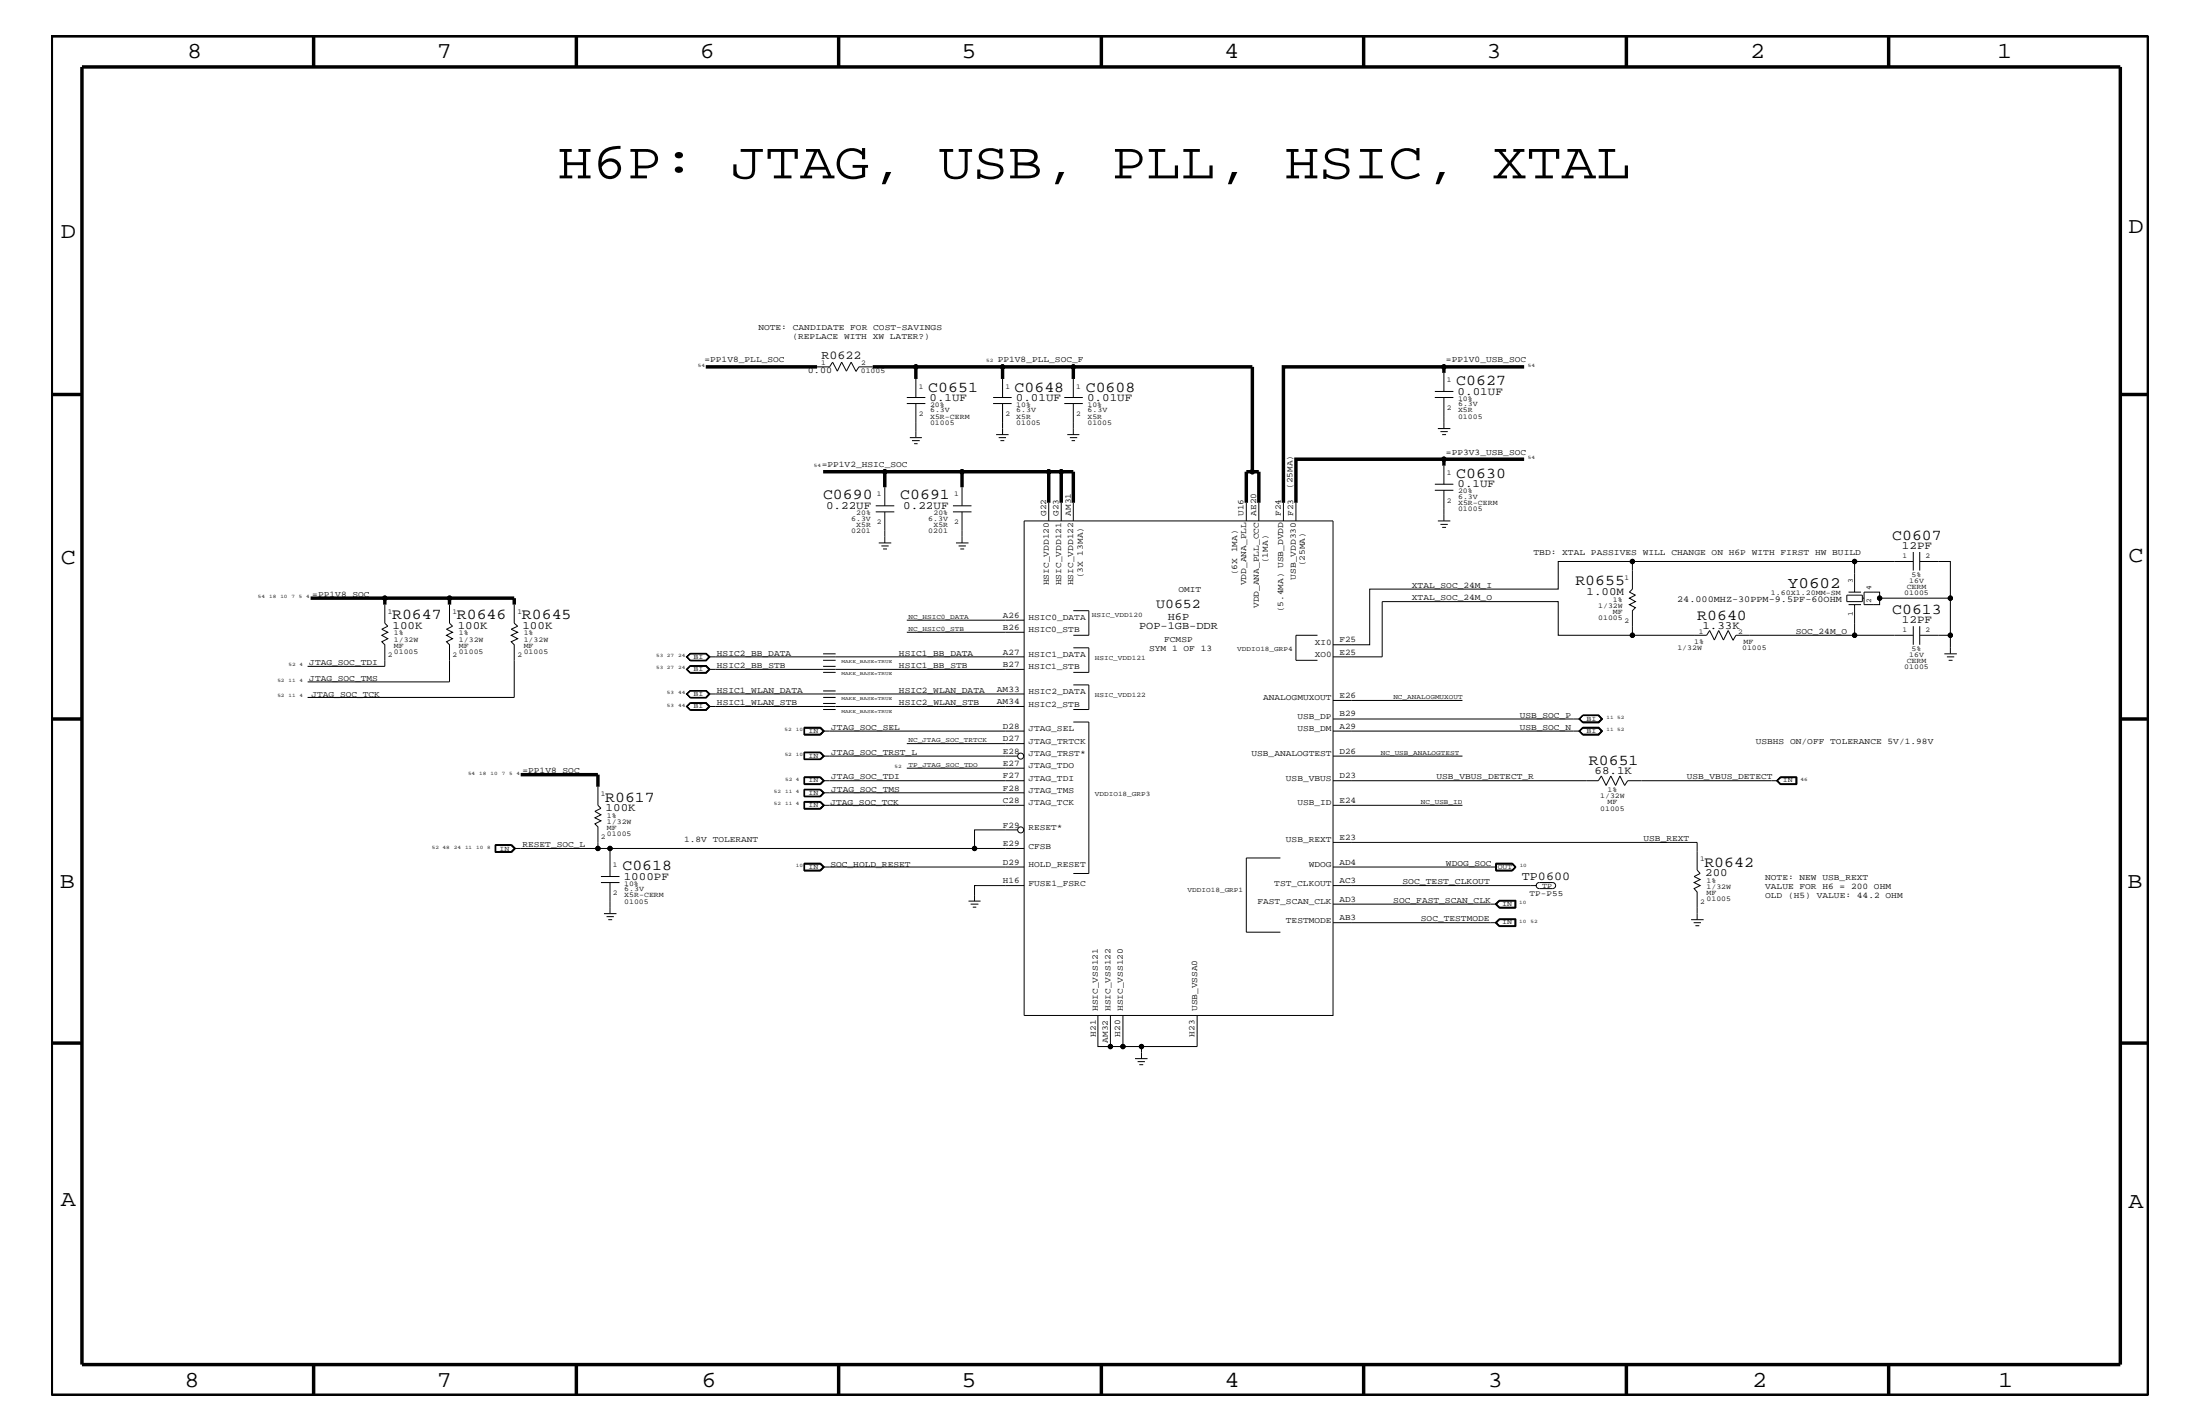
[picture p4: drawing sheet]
<svg xmlns="http://www.w3.org/2000/svg" width="432mm" height="279mm" viewBox="0 0 432 279" stroke-linecap="round" stroke-linejoin="round" font-family="sans-serif">
<g fill="none" stroke="#000" stroke-width=".2">
<path d="M160.4 72h2.4l.6-.9 .9 1.7 .9-1.7 .9 1.7 1-1.7 .9 1.7M171.3 72h-2.7l-.6 .9M178 79.2h3.6M178 78h3.6M179.8 74.4v3.6M179.8 79.2v6.7M194.9 79.2h3.7M194.9 78h3.7M196.8 74.4v3.6M196.8 79.2v6.1M208.9 78h3.6M208.9 79.2h3.6"/>
<path d="M210.7 74.4v3.6M210.7 79.2v6.1M281.6 78h3.7M281.6 76.8h3.7M283.4 73.2v3.6M283.4 78v6.1M171.9 99.2h3.6M173.7 95.6v3.6M178.6 85.9h2.3M179 86.5h1.5M179.4 87.1h.7M187 99.2h3.7"/>
<path d="M188.8 95.6v3.6M195.5 85.3h2.5M196 85.9h1.5M196.4 86.5h.7M205.8 98.7v3.5M208.3 98.7v3.5M209.5 85.3h2.3M210 85.9h1.4M210.3 86.5h.7M210.7 98.7v3.5M244.6 98.7v3.5M247.1 98.7v3.5"/>
<path d="M251.9 98.7v3.5M254.4 98.7v3.5M281.6 96.2h3.7M281.6 95h3.7M282.2 84.1h2.5M282.7 84.7h1.5M283.1 85.3h.7M283.4 91.4v3.6M283.4 96.2v6M75.5 118.6v3.7l.6 .6-1.2 .6 1.2 .6-1.2 .5 1.2 .7-1.2 .6 .6 .6v4.2h-15.1M88.2 118.6v3.7l.6 .6-1.2 .6 1.2 .6-1.2 .5 1.2 .7-1.2 .6 .6 .6v7.3h-27.8M100.9 118.6v3.7l.7 .6-1.3 .6 1.3 .6-1.3 .5 1.3 .7-1.3 .6 .6 .6v10.3h-40.5"/>
<path d="M171.9 100.4h3.6M172.5 106.5h2.4M173 107.1h1.4M173.3 107.7h.8M173.7 100.4v6.1M187 100.4h3.7M187.6 106.5h2.5M188.1 107.1h1.5M188.5 107.7h.7M188.8 100.4v6.1M201 102.2h60.6v97h-60.6zM210.7 119.8h3v4.8h-3"/>
<path d="M282.2 102.2h2.5M282.7 102.9h1.5M283.1 103.5h.7M320.4 110.2h55.1M362.5 116.8h3v1.2h-3zM362.8 118.6h2.5M362.8 116.2h2.5M364 118.6v6h11.5M364 110.2v6M365.5 117.4h.4M365.9 116.2h3v2.4h-3zM368.9 117.4h13.9"/>
<path d="M375.5 108.3v3.6M376.8 110.2h6v7.2M376.8 108.3v3.6M382.8 117.4v7.2M134.7 138.6l.8-.7h3.1l.8 .7-.8 .8h-3.1zM134.7 131.3l.8-.7h3.1l.8 .7-.8 .8h-3.1zM135.5 135.5l-.8 .7 .8 .7M135.5 135.5l-.7 .7 .7 .7M135.5 135.6l-.7 .6 .7 .6M135.5 135.6l-.6 .6 .6 .6M135.5 137.9l-.7 .7 .7 .7M135.5 128.2l-.8 .7 .8 .7"/>
<path d="M135.5 128.2l-.7 .7 .7 .7M135.5 128.3l-.7 .6 .7 .7M135.5 128.3l-.6 .6 .6 .7M135.5 130.7l-.7 .6 .7 .7M135.5 135.6h3l.6 .6h61.9M135.5 128.3h3l.6 .6h61.9M135.5 135.5h3.1l.8 .7-.8 .7h-3.1M135.5 128.2h3.1l.8 .7-.8 .7h-3.1M135.5 135.5h3.1l.7 .7-.7 .7h-3.1M135.5 137.9h3.1l.7 .7-.7 .7h-3.1M135.5 128.2h3.1l.7 .7-.7 .7h-3.1M135.5 130.7h3.1l.7 .6-.7 .7h-3.1"/>
<path d="M135.5 135.6h3.1l.6 .6-.6 .6h-3.1M135.5 137.9h3.1l.6 .7-.6 .7h-3.1M135.5 128.3h3.1l.6 .6-.6 .7h-3.1M135.5 130.7h3.1l.6 .6-.6 .7h-3.1M139.1 136.2l-.6 .6h-3M139.1 138.6l-.6 .6h-3l-.6-.6 .6-.6h3l.6 .6h61.9M139.1 128.9l-.6 .7h-3M139.1 131.3l-.6 .6h-3l-.6-.6 .6-.6h3l.6 .6h61.9M161.6 128.3h2.4M161.6 129.6h2.4M161.6 136.8h2.4M161.6 135.6h2.4"/>
<path d="M161.6 139.2h2.4M161.6 138h2.4M161.6 131.9h2.4M161.6 130.7h2.4M178 121.7h23M178 124.1h23M210.7 134.4h3v4.8h-3M210.7 127.1h3v4.8h-3M258.6 124.6h-4.2v5h4.2M261.6 137.4h25.4M320.4 124.6v-4.8l.6-.6-1.2-.6 1.2-.6-1.2-.6 1.2-.6-1.2-.6 .6-.6v-5.4h-14.6v5.4h-37v10.9h-7.2M340.1 125.6l-.9-1.9-.9 1.9-1-1.9-.8 1.9-.9-1.9-.6 .9h-29.2v-6.6h-34.5v10.9h-9.7"/>
<path d="M364 124.6h-23.3l-.6 1.1M375.5 122.9v3.6M376.8 124.6h6v3.7M376.8 122.9v3.6M381.6 128.3h2.5M382.1 128.9h1.5M382.5 129.6h.7M117.4 154.4v3.6l.5 .6-1.1 .6 1.1 .7-1.1 .6 1.1 .6-1.1 .5 .6 .6v4.3h2.3M157.8 157.2h3.2l.8 .8-.8 .8h-3.2zM157.8 152.4h3.2l.8 .8-.8 .7h-3.2zM157.8 152.5h3.2l.7 .7-.7 .7h-3.2M157.8 142.7h3.2l.8 .7-.8 .8h-3.2z"/>
<path d="M157.8 142.8h3.2l.7 .6-.7 .8M157.8 157.3h3.2l.7 .7-.7 .7h-3.2M157.9 142.9h3.1l.6 .5-.6 .7h-3.1zM157.9 152.5v1.4M157.9 157.3v1.4M157.9 152.6h3.1l.6 .6M157.9 157.4h3.1l.6 .6M161 147.7l.6 .7-.6 .5M161 155l.6 .6-.6 .6M161 157.3l.6 .7-.6 .7M161 152.5l.6 .7-.6 .7M161 142.9l.6 .5"/>
<path d="M161 147.7l.6 .7M161 155l.6 .6M161 147.7h-3.1v1.2h3.1M161 155h-3.1v1.2h3.1M161 147.6l.8 .8-.8 .6M161 154.9l.8 .7-.8 .7M161 147.6l.7 .8-.7 .6M161 154.9l.7 .7-.7 .7M161 147.6h-3.2v1.4h3.2M161 154.9h-3.2v1.4h3.2M161.6 148.4h38.1M161.6 143.4h39.4"/>
<path d="M161.6 153.2h39.4M161.6 158h39.4M161.6 155.6h39.4M161.6 153.2l-.6 .6h-3.1M161.6 143.4l-.6 .6h-3.1M161.6 148.4l-.6 .5M161.6 155.6l-.6 .6M161.6 158l-.6 .6h-3.1M178 150.7h23M178 145.9h23M210.7 141.7h3v29.7h-3M261.6 148.4h25.4"/>
<path d="M261.6 141.1h48.5M261.6 143.4h48.5M261.6 153.2h52.1l.6-.9 .9 1.8 1-1.8 .9 1.8 .8-1.8 1 1.8 .6-.9h29.3M261.6 158h25.4M309.9 141.1l.8-.8h3.1l.8 .8-.8 .7h-3.1zM310 143.4l.7-.5h3l.7 .5-.7 .7h-3zM310.1 143.4l.6-.5h3l.6 .5-.6 .6h-3zM310.7 140.4h3l.7 .7-.7 .6h-3M310.7 142.7h3.1l.8 .7-.8 .8h-3.1l-.8-.8zM310.7 142.8h3.1l.7 .6-.7 .8h-3.1l-.7-.8zM310.7 140.4h3l.6 .7-.6 .6h-3M310.7 140.3h3.1l.7 .8-.7 .7h-3.1l-.7-.7z"/>
<path d="M310.7 140.4l-.7 .7 .7 .6M310.7 140.4l-.6 .7 .6 .6M348.7 153.2l.7-.8h3.3v1.5h-3.3zM348.8 153.2l.6 .7M348.8 153.2l.7-.6h3v1.2h-3zM349.4 152.5h3.3M349.4 152.5l-.6 .7M349.4 152.5l-.6 .7 .6 .7M349.4 153.9h3.3M352.6 152.5v1.4M97.2 165.7h3.2l.8 .8-.8 .7h-3.2zM97.2 165.8h3.2l.7 .7-.7 .7"/>
<path d="M97.3 165.9h3l.7 .6-.7 .7h-3zM100.3 165.9l.6 .6M100.9 166.5l-.6 .6h-3M100.9 166.5h16.5M117.9 172h3.7M117.9 173.2h3.7M118.5 179.3h2.5M119 179.9h1.5M119.7 173.2v6.1M157.8 169.4h3.2l.8 .7-.8 .8h-3.2zM157.8 169.4h3.2l.7 .7-.7 .8M157.9 169.5h3.1l.6 .6-.6 .7h-3.1z"/>
<path d="M161 169.5l.6 .6M161.6 170.1h39.4M161.6 170.1l-.6 .6h-3.1M190.1 176.8h2.4M190.5 177.4h1.5M190.9 178h.7M191.3 166.5h-71.6v5.5M199.7 162.8h-8.4v3.7h9.7M201 173.8h-9.7v3M251.3 168.3h-6.7v14.6h6.7M261.6 165.3h71.5v5.4l.6 .7-1.2 .6 1.2 .6-1.2 .6 1.2 .6-1.2 .6 .6 .6v5.4M261.6 170.1h32.1"/>
<path d="M261.6 173.8h40M261.6 177.4h32.1M293.5 177.4l.7-.8h3.3v1.6h-3.3zM293.6 169.4h3.3l.6 .7-.6 .8h-3.3zM293.6 169.5h3.2M294.3 176.7h3.2v1.5M294.3 176.7l-.7 .7 .7 .7h3.1v-1.4M294.3 176.7l-.7 .7 .7 .8M296.8 169.5l.6 .6-.6 .6h-3.1v-1.2M296.8 169.5l.7 .6-.7 .7h-3.2M297.4 176.8h-3.1l-.6 .6 .6 .6h3.1M297.5 170.1l-.7-.7h-3.2v1.5"/>
<path d="M297.5 170.1l-.7 .8M302.2 173.2a.59 .59 0 0 0-.7 .6 .59 .59 0 0 0 .7 .5M302.2 173.2h2.5M304.7 173.2a.59 .59 0 0 1 .6 .6 .59 .59 0 0 1-.6 .5l-2.5 .1M119.4 180.4h.7M215.5 199.2v6.1h2.4v-6.1M220.4 199.2v6.1h3.6v2.4M235 199.2v6.1h-11M261.6 181h32.1M293.5 181l.7-.7h3.3v1.5h-3.3zM294.3 180.4h3.2v1.3h-3.2M294.3 180.4l-.7 .6 .7 .7"/>
<path d="M297.4 180.4v1.3M297.4 180.4h-3.1l-.6 .6 .6 .6h3.1M331.9 180.4h2.5M332.4 181h1.5M332.8 181.6h.7M217.9 205.3h2.5M222.8 207.7h2.4M223.3 208.3h1.4M223.6 208.9h.8"/>
<circle cx="179.8" cy="72" r=".42"/>
<circle cx="196.8" cy="72" r=".42"/>
<circle cx="210.7" cy="72" r=".42"/>
<circle cx="283.4" cy="72" r=".42"/>
<circle cx="173.7" cy="92.6" r=".42"/>
<circle cx="188.8" cy="92.6" r=".42"/>
<circle cx="205.8" cy="92.6" r=".42"/>
<circle cx="208.3" cy="92.6" r=".42"/>
<circle cx="245.8" cy="92.6" r=".42"/>
<circle cx="283.4" cy="90.1" r=".42"/>
<circle cx="75.5" cy="117.4" r=".42"/>
<circle cx="88.2" cy="117.4" r=".42"/>
<circle cx="320.4" cy="110.2" r=".42"/>
<circle cx="364" cy="110.2" r=".42"/>
<circle cx="368.9" cy="117.4" r=".42"/>
<circle cx="382.8" cy="117.4" r=".42"/>
<circle cx="320.4" cy="124.6" r=".42"/>
<circle cx="364" cy="124.6" r=".42"/>
<circle cx="382.8" cy="124.6" r=".42"/>
<circle cx="200.3" cy="148.4" r=".59"/>
<circle cx="117.4" cy="166.5" r=".42"/>
<circle cx="119.7" cy="166.5" r=".42"/>
<circle cx="191.3" cy="166.5" r=".42"/>
<circle cx="200.3" cy="162.8" r=".59"/>
<circle cx="217.9" cy="205.3" r=".42"/>
<circle cx="220.4" cy="205.3" r=".42"/>
<circle cx="224" cy="205.3" r=".42"/>
</g>
<g fill="none" stroke="#000" stroke-width=".68" stroke-linecap="butt">
<path d="M10.1 7h411.6v266.8h-411.6zM16.1 13.1h400.1v254.6h-400.1zM61.6 7v6.1M113.1 7v6.1M164.6 7v6.1M216.2 7v6.1M267.6 7v6.1M319.2 7v6.1M370.7 7v6.1M10.1 77.4h6M138.5 72h21.9M171.3 72h8.5v2.4"/>
<path d="M179.8 72h17v2.4M196.8 72h13.9v2.4M210.7 72h35.1v20.6h1.3v6.1M283.4 72v1.2M299.1 72h-47.2v26.7M416.2 77.4h5.5M161.6 92.6h12.1M188.8 92.6h-15.1v3M205.8 92.6h-17v3M208.3 98.7v-6.1h2.4v6.1M208.3 92.6h-2.5v6.1M245.8 92.6h-1.2v6.1"/>
<path d="M283.4 90.1v1.3M299.1 90.1h-44.7v8.6M61 117.4h14.5M75.5 118.6v-1.2h12.7v1.2M88.2 117.4h12.7v1.2M10.1 141.1h6M102.2 152h15.2v2.4M416.2 141.1h5.5M10.1 204.7h6M416.2 204.7h5.5M61.6 267.7v6.1M113.1 267.7v6.1"/>
<path d="M164.6 267.7v6.1M216.2 268v5.8M267.6 267.7v6.1M319.2 267.7v6.1M370.7 267.7v6.1"/>
</g>
<g fill="#000">
<circle cx="179.8" cy="72" r=".42"/>
<circle cx="196.8" cy="72" r=".42"/>
<circle cx="210.7" cy="72" r=".42"/>
<circle cx="283.4" cy="72" r=".42"/>
<circle cx="173.7" cy="92.6" r=".42"/>
<circle cx="188.8" cy="92.6" r=".42"/>
<circle cx="205.8" cy="92.6" r=".42"/>
<circle cx="208.3" cy="92.6" r=".42"/>
<circle cx="245.8" cy="92.6" r=".42"/>
<circle cx="283.4" cy="90.1" r=".42"/>
<circle cx="75.5" cy="117.4" r=".42"/>
<circle cx="88.2" cy="117.4" r=".42"/>
<circle cx="320.4" cy="110.2" r=".42"/>
<circle cx="364" cy="110.2" r=".42"/>
<circle cx="368.9" cy="117.4" r=".42"/>
<circle cx="382.8" cy="117.4" r=".42"/>
<circle cx="320.4" cy="124.6" r=".42"/>
<circle cx="364" cy="124.6" r=".42"/>
<circle cx="382.8" cy="124.6" r=".42"/>
<circle cx="117.4" cy="166.5" r=".42"/>
<circle cx="119.7" cy="166.5" r=".42"/>
<circle cx="191.3" cy="166.5" r=".42"/>
<circle cx="217.9" cy="205.3" r=".42"/>
<circle cx="220.4" cy="205.3" r=".42"/>
<circle cx="224" cy="205.3" r=".42"/>
</g>
<text font-size="10.2" x="109.5" y="35">H6P: JTAG, USB, PLL, HSIC, XTAL</text>
<g font-size="4.5">
<text x="36.7" y="11.5">8</text>
<text x="85.8" y="11.5">7</text>
<text x="137.3" y="11.5">6</text>
<text x="188.7" y="11.5">5</text>
<text x="240.3" y="11.5">4</text>
<text x="291.8" y="11.5">3</text>
<text x="343.5" y="11.5">2</text>
<text x="392" y="11.5">1</text>
<text x="11.9" y="46.8">D</text>
<text x="417.7" y="45.7">D</text>
<text x="11.9" y="110.6">C</text>
<text x="417.7" y="110.3">C</text>
<text x="11.8" y="174.3">B</text>
<text x="417.6" y="174.2">B</text>
<text x="11.9" y="236.7">A</text>
<text x="417.7" y="237.1">A</text>
<text x="36.2" y="272.1">8</text>
<text x="85.8" y="272.1">7</text>
<text x="137.7" y="272.1">6</text>
<text x="188.7" y="272.1">5</text>
<text x="240.4" y="272.1">4</text>
<text x="292" y="272.1">3</text>
<text x="343.9" y="272.1">2</text>
<text x="392.2" y="272.1">1</text>
</g>
<text font-size="3.1" x="350.9" y="115.3">Y0602</text>
<g font-size="3">
<text x="182.2" y="76.8">C0651</text>
<text x="199.1" y="76.8">C0648</text>
<text x="213.1" y="76.8">C0608</text>
<text x="285.8" y="75.6">C0627</text>
<text x="285.8" y="93.8">C0630</text>
<text x="161.5" y="98">C0690</text>
<text x="176.7" y="98">C0691</text>
<text x="371.4" y="105.9">C0607</text>
<text x="309.2" y="114.8">R0655</text>
<text x="77" y="121.5">R0647</text>
<text x="89.7" y="121.5">R0646</text>
<text x="102.4" y="121.5">R0645</text>
<text x="333.1" y="121.7">R0640</text>
<text x="371.4" y="120.4">C0613</text>
<text x="311.9" y="150.1">R0651</text>
<text x="118.8" y="157.3">R0617</text>
<text x="122.2" y="170.7">C0618</text>
<text x="334.5" y="170">R0642</text>
</g>
<text font-size="2.6" x="226.9" y="119.2">U0652</text>
<g font-size="2.4">
<text x="161.2" y="70.5">R0622</text>
<text x="298.7" y="172.6">TP0600</text>
</g>
<g font-size="2.2">
<text x="286.1" y="77.4">0.01UF</text>
<text x="182.5" y="78.6">0.1UF</text>
<text x="199.4" y="78.6">0.01UF</text>
<text x="213.4" y="78.6">0.01UF</text>
<text x="286.1" y="95.6">0.1UF</text>
<text x="162.1" y="99.9">0.22UF</text>
<text x="177.3" y="99.9">0.22UF</text>
<text x="373.3" y="107.7">12PF</text>
<text x="311.4" y="116.7">1.00M</text>
<text x="77" y="123.4">100K</text>
<text x="89.8" y="123.4">100K</text>
<text x="102.5" y="123.4">100K</text>
<text x="334.1" y="123.4">1.33K</text>
<text x="373.3" y="122.3">12PF</text>
<text x="313" y="151.8">68.1K</text>
<text x="118.9" y="159.1">100K</text>
<text x="122.4" y="172.6">1000PF</text>
<text x="334.7" y="171.8">200</text>
</g>
<g font-size="2.1">
<text x="223.6" y="123.5">POP-1GB-DDR</text>
<text x="229.2" y="121.7">H6P</text>
</g>
<g font-size="1.8">
<text x="158.6" y="73.2">0.00</text>
<text x="329.2" y="118.1">24.000MHZ-30PPM-9.5PF-60OHM</text>
</g>
<g font-size="1.7">
<text x="148.8" y="64.7">NOTE: CANDIDATE FOR COST-SAVINGS</text>
<text x="138.3" y="71.1">=PP1V8_PLL_SOC</text>
<text x="155.5" y="66.5">(REPLACE WITH XW LATER?)</text>
<text x="195.8" y="71.1">PP1V8_PLL_SOC_F</text>
<text x="283.8" y="71.1">=PP1V0_USB_SOC</text>
<text x="283.8" y="89.3">=PP3V3_USB_SOC</text>
<text x="161.3" y="91.7">=PP1V2_HSIC_SOC</text>
<text x="253.7" y="96" transform="rotate(-90 253.7 96)">(25MA)</text>
<text x="205.3" y="101.2" transform="rotate(-90 205.3 101.2)">G22</text>
<text x="207.8" y="101.2" transform="rotate(-90 207.8 101.2)">G23</text>
<text x="210.1" y="101.2" transform="rotate(-90 210.1 101.2)">AM31</text>
<text x="244.1" y="101.2" transform="rotate(-90 244.1 101.2)">U16</text>
<text x="246.5" y="101.2" transform="rotate(-90 246.5 101.2)">AE20</text>
<text x="251.4" y="101.2" transform="rotate(-90 251.4 101.2)">F24</text>
<text x="253.8" y="101.2" transform="rotate(-90 253.8 101.2)">F23</text>
<text x="212.5" y="113.5" transform="rotate(-90 212.5 113.5)">(3X 13MA)</text>
<text x="242.8" y="112.9" transform="rotate(-90 242.8 112.9)">(6X 1MA)</text>
<text x="248.8" y="110.5" transform="rotate(-90 248.8 110.5)">(1MA)</text>
<text x="254.3" y="113.7" transform="rotate(-90 254.3 113.7)">USB_VDD330</text>
<text x="256.1" y="111.1" transform="rotate(-90 256.1 111.1)">(25MA)</text>
<text x="301" y="108.9">TBD: XTAL PASSIVES WILL CHANGE ON H6P WITH FIRST HW BUILD</text>
<text x="61.3" y="117.2">=PP1V8_SOC</text>
<text x="205.8" y="114.8" transform="rotate(-90 205.8 114.8)">HSIC_VDD120</text>
<text x="208.3" y="114.8" transform="rotate(-90 208.3 114.8)">HSIC_VDD121</text>
<text x="210.7" y="114.8" transform="rotate(-90 210.7 114.8)">HSIC_VDD122</text>
<text x="231.3" y="116.2">OMIT</text>
<text x="244.6" y="114.8" transform="rotate(-90 244.6 114.8)">VDD_ANA_PLL</text>
<text x="247.1" y="119.3" transform="rotate(-90 247.1 119.3)">VDD_ANA_PLL_CCC</text>
<text x="277.1" y="115.3">XTAL_SOC_24M_I</text>
<text x="277.1" y="117.8">XTAL_SOC_24M_O</text>
<text x="196.9" y="121.2">A26</text>
<text x="196.9" y="123.6">B26</text>
<text x="201.8" y="121.7">HSIC0_DATA</text>
<text x="201.8" y="124.1">HSIC0_STB</text>
<text x="228.5" y="125.9">FCMSP</text>
<text x="251.9" y="120.2" transform="rotate(-90 251.9 120.2)">(5.4MA) USB_DVDD</text>
<text x="352.5" y="124.4">SOC_24M_O</text>
<text x="60.7" y="130.5">JTAG_SOC_TDI</text>
<text x="140.7" y="128.7">HSIC2_BB_DATA</text>
<text x="140.7" y="131.1">HSIC2_BB_STB</text>
<text x="176.4" y="131.1">HSIC1_BB_STB</text>
<text x="176.4" y="128.7">HSIC1_BB_DATA</text>
<text x="196.9" y="128.5">A27</text>
<text x="196.9" y="130.8">B27</text>
<text x="201.8" y="128.9">HSIC1_DATA</text>
<text x="201.8" y="131.3">HSIC1_STB</text>
<text x="225.6" y="127.7">SYM 1 OF 13</text>
<text x="258.1" y="126.5">XI0</text>
<text x="258.1" y="128.9">XO0</text>
<text x="262.9" y="126">F25</text>
<text x="262.9" y="128.5">E25</text>
<text x="60.7" y="133.5">JTAG_SOC_TMS</text>
<text x="61.1" y="136.7">JTAG_SOC_TCK</text>
<text x="140.7" y="136">HSIC1_WLAN_DATA</text>
<text x="176.4" y="136">HSIC2_WLAN_DATA</text>
<text x="195.7" y="135.7">AM33</text>
<text x="201.8" y="136.2">HSIC2_DATA</text>
<text x="247.9" y="137.4">ANALOGMUXOUT</text>
<text x="262.9" y="136.9">E26</text>
<text x="140.7" y="138.4">HSIC1_WLAN_STB</text>
<text x="163.2" y="143.2">JTAG_SOC_SEL</text>
<text x="176.4" y="138.4">HSIC2_WLAN_STB</text>
<text x="195.7" y="138.1">AM34</text>
<text x="196.8" y="143">D28</text>
<text x="201.8" y="143.5">JTAG_SEL</text>
<text x="201.8" y="138.6">HSIC2_STB</text>
<text x="254.7" y="141.1">USB_DP</text>
<text x="254.7" y="143.5">USB_DM</text>
<text x="262.9" y="140.6">B29</text>
<text x="262.9" y="143">A29</text>
<text x="298.3" y="140.8">USB_SOC_P</text>
<text x="298.3" y="143.2">USB_SOC_N</text>
<text x="163.2" y="148.1">JTAG_SOC_TRST_L</text>
<text x="196.8" y="147.9">E28</text>
<text x="196.9" y="145.4">D27</text>
<text x="201.8" y="148.4">JTAG_TRST*</text>
<text x="201.8" y="145.9">JTAG_TRTCK</text>
<text x="245.6" y="148.4">USB_ANALOGTEST</text>
<text x="262.9" y="147.9">D26</text>
<text x="344.6" y="145.9">USBHS ON/OFF TOLERANCE 5V/1.98V</text>
<text x="102.5" y="151.8">=PP1V8_SOC</text>
<text x="163.2" y="155.4">JTAG_SOC_TMS</text>
<text x="163.2" y="152.9">JTAG_SOC_TDI</text>
<text x="196.8" y="150.2">E27</text>
<text x="196.8" y="152.7">F27</text>
<text x="196.9" y="155.1">F28</text>
<text x="201.8" y="150.7">JTAG_TDO</text>
<text x="201.8" y="153.2">JTAG_TDI</text>
<text x="201.8" y="155.6">JTAG_TMS</text>
<text x="252.4" y="153.2">USB_VBUS</text>
<text x="262.9" y="152.7">D23</text>
<text x="281.9" y="152.9">USB_VBUS_DETECT_R</text>
<text x="331" y="152.9">USB_VBUS_DETECT</text>
<text x="163" y="157.9">JTAG_SOC_TCK</text>
<text x="196.9" y="157.5">C28</text>
<text x="201.8" y="158">JTAG_TCK</text>
<text x="254.7" y="158">USB_ID</text>
<text x="262.9" y="157.5">E24</text>
<text x="102.5" y="166.2">RESET_SOC_L</text>
<text x="134.3" y="165.3">1.8V TOLERANT</text>
<text x="196.9" y="162.4">F29</text>
<text x="196.9" y="166.1">E29</text>
<text x="201.8" y="166.5">CFSB</text>
<text x="201.8" y="162.8">RESET*</text>
<text x="252.4" y="165.3">USB_REXT</text>
<text x="262.9" y="164.8">E23</text>
<text x="322.6" y="165">USB_REXT</text>
<text x="163" y="170">SOC_HOLD_RESET</text>
<text x="196.9" y="169.7">D29</text>
<text x="196.9" y="173.3">H16</text>
<text x="201.8" y="170.1">HOLD_RESET</text>
<text x="201.8" y="173.8">FUSE1_FSRC</text>
<text x="250.1" y="173.8">TST_CLKOUT</text>
<text x="256.9" y="170.1">WDOG</text>
<text x="262.9" y="169.7">AD4</text>
<text x="262.9" y="173.3">AC3</text>
<text x="275.3" y="173.5">SOC_TEST_CLKOUT</text>
<text x="283.8" y="169.9">WDOG_SOC</text>
<text x="346.5" y="172.6">NOTE: NEW USB_REXT</text>
<text x="246.8" y="177.4">FAST_SCAN_CLK</text>
<text x="262.9" y="176.9">AD3</text>
<text x="273.5" y="177.2">SOC_FAST_SCAN_CLK</text>
<text x="346.5" y="174.4">VALUE FOR H6 = 200 OHM</text>
<text x="346.5" y="176.2">OLD (H5) VALUE: 44.2 OHM</text>
<text x="252.4" y="181">TESTMODE</text>
<text x="262.9" y="180.5">AB3</text>
<text x="278.9" y="180.8">SOC_TESTMODE</text>
<text x="215.1" y="203.4" transform="rotate(-90 215.1 203.4)">H21</text>
<text x="215.5" y="198.4" transform="rotate(-90 215.5 198.4)">HSIC_VSS121</text>
<text x="217.9" y="198.4" transform="rotate(-90 217.9 198.4)">HSIC_VSS122</text>
<text x="219.9" y="203.4" transform="rotate(-90 219.9 203.4)">H20</text>
<text x="220.4" y="198.4" transform="rotate(-90 220.4 198.4)">HSIC_VSS120</text>
<text x="234.4" y="203.4" transform="rotate(-90 234.4 203.4)">H23</text>
<text x="234.9" y="198.4" transform="rotate(-90 234.9 198.4)">USB_VSSA0</text>
<text x="217.4" y="204.6" transform="rotate(-90 217.4 204.6)">AM32</text>
</g>
<text font-size="1.6" x="300.2" y="175.9">TP-P55</text>
<g font-size="1.4">
<text x="161.2" y="71.6">1</text>
<text x="169" y="71.6">2</text>
<text x="169" y="73.2">01005</text>
<text x="180.3" y="76.2">1</text>
<text x="197.4" y="76.2">1</text>
<text x="211.2" y="76.2">1</text>
<text x="284" y="75">1</text>
<text x="180.3" y="81.6">2</text>
<text x="182.5" y="79.9">20%</text>
<text x="182.5" y="80.9">6.3V</text>
<text x="182.5" y="82.2">X5R-CERM</text>
<text x="182.5" y="83.3">01005</text>
<text x="197.4" y="81.6">2</text>
<text x="199.5" y="83.3">01005</text>
<text x="199.5" y="80.9">6.3V</text>
<text x="199.5" y="79.9">10%</text>
<text x="199.5" y="82.2">X5R</text>
<text x="211.2" y="81.6">2</text>
<text x="213.4" y="82.2">X5R</text>
<text x="213.4" y="79.9">10%</text>
<text x="213.4" y="83.3">01005</text>
<text x="213.4" y="80.9">6.3V</text>
<text x="284" y="80.5">2</text>
<text x="286.2" y="79.7">6.3V</text>
<text x="286.2" y="78.6">10%</text>
<text x="286.2" y="80.9">X5R</text>
<text x="286.2" y="82.2">01005</text>
<text x="284" y="93.2">1</text>
<text x="168.1" y="101">20%</text>
<text x="172.1" y="97.4">1</text>
<text x="183.2" y="101">20%</text>
<text x="187.3" y="97.4">1</text>
<text x="284" y="98.7">2</text>
<text x="286.2" y="99.1">X5R-CERM</text>
<text x="286.2" y="97.9">6.3V</text>
<text x="286.2" y="96.8">20%</text>
<text x="286.2" y="100.4">01005</text>
<text x="167" y="102.1">6.3V</text>
<text x="167" y="104.6">0201</text>
<text x="168.1" y="103.3">X5R</text>
<text x="172.1" y="102.9">2</text>
<text x="182.2" y="102.1">6.3V</text>
<text x="182.2" y="104.6">0201</text>
<text x="183.2" y="103.3">X5R</text>
<text x="187.3" y="102.9">2</text>
<text x="318.9" y="113.7">1</text>
<text x="373.4" y="109.5">1</text>
<text x="375.2" y="113.1">5%</text>
<text x="378" y="109.5">2</text>
<text x="313.7" y="119.2">1/32W</text>
<text x="316.6" y="118.1">1%</text>
<text x="347.6" y="116.7">1.60X1.20MM-SM</text>
<text x="363.6" y="114.5" transform="rotate(-90 363.6 114.5)">3</text>
<text x="367.3" y="118.3" transform="rotate(-90 367.3 118.3)">2</text>
<text x="367.3" y="115.8" transform="rotate(-90 367.3 115.8)">4</text>
<text x="373.8" y="116.8">01005</text>
<text x="374.2" y="115.6">CERM</text>
<text x="374.7" y="114.4">16V</text>
<text x="76.1" y="120.4">1</text>
<text x="77.3" y="124.7">1%</text>
<text x="77.3" y="125.9">1/32W</text>
<text x="88.8" y="120.4">1</text>
<text x="90.1" y="124.7">1%</text>
<text x="90.1" y="125.9">1/32W</text>
<text x="101.6" y="120.4">1</text>
<text x="102.8" y="124.7">1%</text>
<text x="102.8" y="125.9">1/32W</text>
<text x="178.3" y="123.8">NC_HSIC0_STB</text>
<text x="178.3" y="121.4">NC_HSIC0_DATA</text>
<text x="214.3" y="121">HSIC_VDD120</text>
<text x="313.7" y="121.7">01005</text>
<text x="316.6" y="120.4">MF</text>
<text x="318.9" y="122.3">2</text>
<text x="333.4" y="124.3">1</text>
<text x="341.1" y="124.3">2</text>
<text x="363.6" y="120.8" transform="rotate(-90 363.6 120.8)">1</text>
<text x="373.4" y="124.1">1</text>
<text x="378" y="124.1">2</text>
<text x="76.1" y="128.9">2</text>
<text x="77.3" y="128.3">01005</text>
<text x="77.3" y="127.1">MF</text>
<text x="88.8" y="128.9">2</text>
<text x="90.1" y="127.1">MF</text>
<text x="90.1" y="128.3">01005</text>
<text x="101.6" y="128.9">2</text>
<text x="102.8" y="127.1">MF</text>
<text x="102.8" y="128.3">01005</text>
<text x="136.1" y="129.3">BI</text>
<text x="136.1" y="131.7">BI</text>
<text x="214.9" y="129.6">HSIC_VDD121</text>
<text x="242.8" y="127.7">VDDIO18_GRP4</text>
<text x="329.2" y="127.5">1/32W</text>
<text x="332.5" y="126.3">1%</text>
<text x="341.9" y="127.5">01005</text>
<text x="342.2" y="126.3">MF</text>
<text x="373.8" y="131.3">01005</text>
<text x="374.2" y="130.2">CERM</text>
<text x="374.7" y="128.9">16V</text>
<text x="375.2" y="127.7">5%</text>
<text x="136.1" y="136.6">BI</text>
<text x="214.9" y="136.8">HSIC_VDD122</text>
<text x="273.5" y="137.2">NC_ANALOGMUXOUT</text>
<text x="136.1" y="139">BI</text>
<text x="158.7" y="143.9">IN</text>
<text x="311.4" y="141.4">BI</text>
<text x="311.4" y="143.9">BI</text>
<text x="158.7" y="148.7">IN</text>
<text x="178.3" y="145.7">NC_JTAG_SOC_TRTCK</text>
<text x="271" y="148.1">NC_USB_ANALOGTEST</text>
<text x="158.7" y="156">IN</text>
<text x="158.7" y="153.5">IN</text>
<text x="178.3" y="150.5">TP_JTAG_SOC_TDO</text>
<text x="315.5" y="155.4">1%</text>
<text x="349.9" y="153.5">IN</text>
<text x="117.9" y="156.2">1</text>
<text x="119.1" y="160.5">1%</text>
<text x="119.1" y="161.7">1/32W</text>
<text x="158.7" y="158.4">IN</text>
<text x="214.9" y="156.2">VDDIO18_GRP3</text>
<text x="278.9" y="157.8">NC_USB_ID</text>
<text x="314.1" y="156.6">1/32W</text>
<text x="314.1" y="159">01005</text>
<text x="315.5" y="157.8">MF</text>
<text x="98" y="166.9">IN</text>
<text x="117.9" y="164.7">2</text>
<text x="119.1" y="162.8">MF</text>
<text x="119.1" y="164.1">01005</text>
<text x="120.3" y="170.1">1</text>
<text x="122.5" y="173.8">10%</text>
<text x="158.7" y="170.5">IN</text>
<text x="294" y="170.5">OUT</text>
<text x="333.7" y="168.9">1</text>
<text x="334.9" y="173.2">1%</text>
<text x="120.3" y="175.6">2</text>
<text x="122.5" y="177.3">01005</text>
<text x="122.5" y="174.9">6.3V</text>
<text x="122.5" y="176.1">X5R-CERM</text>
<text x="233.1" y="175">VDDIO18_GRP1</text>
<text x="294.8" y="177.7">IN</text>
<text x="302.7" y="174.3">TP</text>
<text x="333.7" y="177.4">2</text>
<text x="334.9" y="176.8">01005</text>
<text x="334.9" y="174.4">1/32W</text>
<text x="334.9" y="175.6">MF</text>
<text x="294.8" y="181.4">IN</text>
</g>
<g font-size="1">
<text x="137" y="72">54</text>
<text x="193.5" y="71.1">52</text>
<text x="299.9" y="72">54</text>
<text x="159.8" y="91.7">54</text>
<text x="299.9" y="90.1">54</text>
<text x="50.6" y="117.4">54</text>
<text x="52.8" y="117.4">18</text>
<text x="55" y="117.4">10</text>
<text x="57.2" y="117.4">7</text>
<text x="58.7" y="117.4">5</text>
<text x="60.1" y="117.4">4</text>
<text x="56.6" y="130.8">52 4</text>
<text x="128.8" y="128.9">53 27</text>
<text x="128.8" y="131.3">53 27</text>
<text x="133.1" y="128.9">24</text>
<text x="133.1" y="131.3">24</text>
<text x="165.2" y="130.2">MAKE_BASE=TRUE</text>
<text x="54.4" y="136.8">52</text>
<text x="54.4" y="133.8">52</text>
<text x="56.6" y="136.8">11 4</text>
<text x="56.6" y="133.8">11 4</text>
<text x="130.9" y="136.2">53</text>
<text x="133.1" y="136.2">44</text>
<text x="165.2" y="132.5">MAKE_BASE=TRUE</text>
<text x="165.2" y="137.4">MAKE_BASE=TRUE</text>
<text x="130.9" y="138.6">53</text>
<text x="133.1" y="138.6">44</text>
<text x="154" y="143.5">52</text>
<text x="156.2" y="143.5">10</text>
<text x="165.2" y="139.8">MAKE_BASE=TRUE</text>
<text x="315.3" y="141.1">11 52</text>
<text x="315.3" y="143.5">11 52</text>
<text x="154" y="148.4">52</text>
<text x="156.2" y="148.4">10</text>
<text x="91.9" y="152">54</text>
<text x="94.1" y="152">18</text>
<text x="96.3" y="152">10</text>
<text x="98.5" y="152">7</text>
<text x="99.9" y="152">5</text>
<text x="101.3" y="152">4</text>
<text x="151.9" y="155.6">52</text>
<text x="154.1" y="155.6">11 4</text>
<text x="154.1" y="153.2">52 4</text>
<text x="175.6" y="150.7">52</text>
<text x="353.4" y="153.2">46</text>
<text x="151.9" y="158">52</text>
<text x="154.1" y="158">11 4</text>
<text x="84.8" y="166.5">52 48</text>
<text x="89.1" y="166.5">24</text>
<text x="91.3" y="166.5">11</text>
<text x="93.5" y="166.5">10 8</text>
<text x="156.2" y="170.1">10</text>
<text x="298.3" y="170.1">10</text>
<text x="298.2" y="177.4">10</text>
<text x="298.2" y="181">10</text>
<text x="300.4" y="181">52</text>
</g>
</svg>
